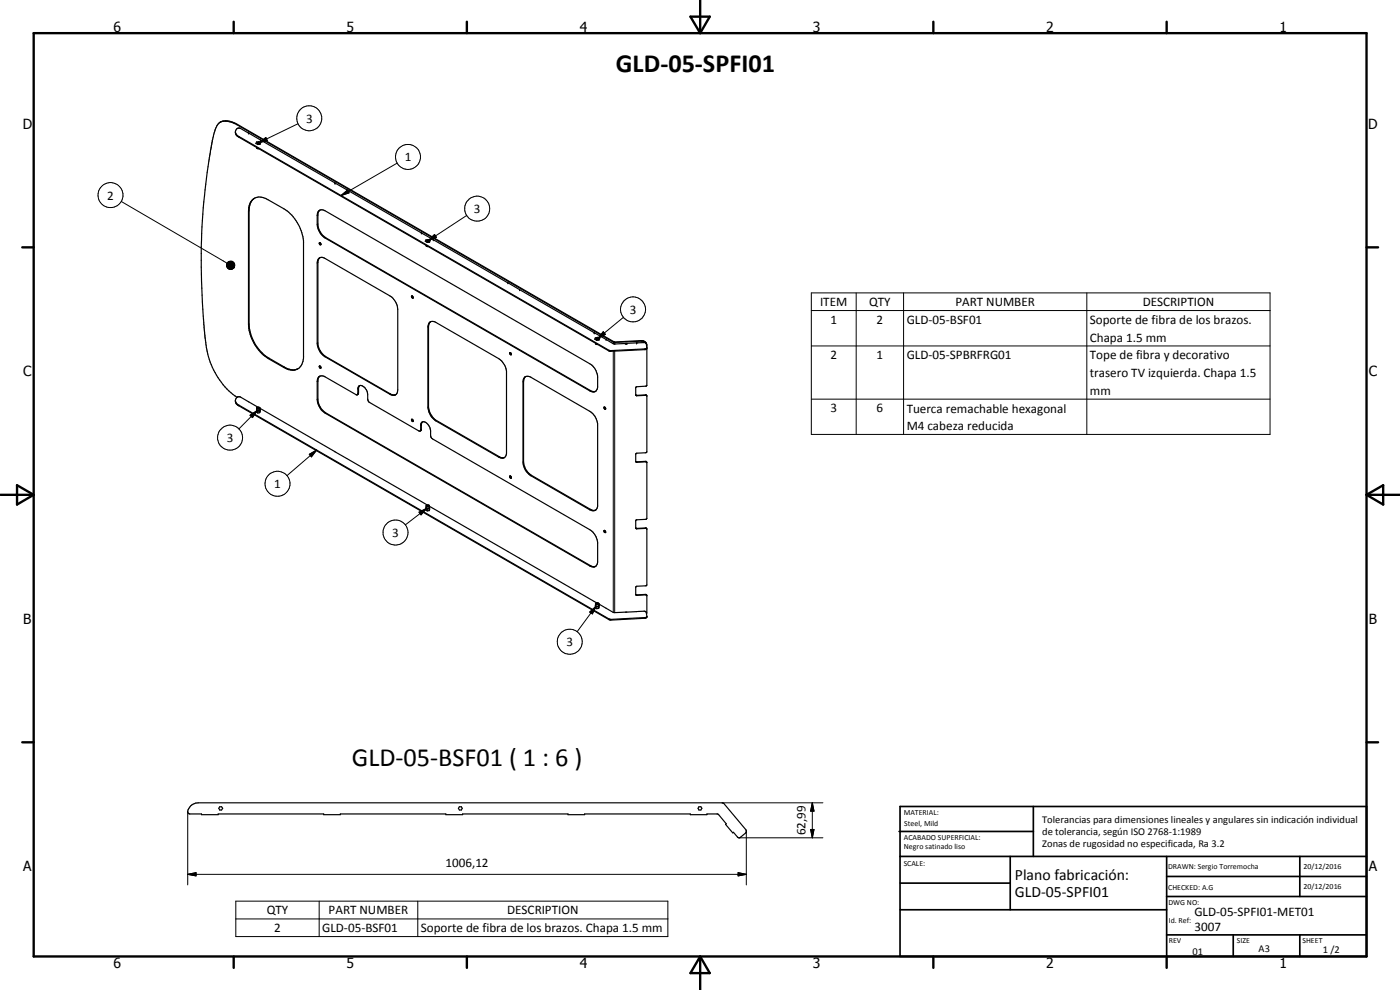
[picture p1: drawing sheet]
<svg xmlns="http://www.w3.org/2000/svg" width="420mm" height="297mm" viewBox="0 0 420 297" stroke-linecap="round" stroke-linejoin="round" font-family="sans-serif">
<g fill="none" stroke="#000" stroke-width=".35">
<path d="M66.1 36.7a7.4 7.4 0 0 0-2.3 5.1l-.7 3.8a179.3 179.3 0 0 0-2.2 18.7 229.8 229.8 0 0 0 .4 34.4v.4a27.5 27.5 0 0 0 6.8 17.6l3.1 2.5M66.4 36.5a5.7 5.7 0 0 1 4.9 .8l113.1 65.3 8.3-.4a1.46 1.46 0 0 1 1.4 1.2M66.4 36.5l-.3 .2M66.4 36.5l.7-.1a7 7 0 0 1 4 1l113 65.3 8.6-.3 1 .3M70.6 39.6a1.07 1.07 0 0 1 1.6-1.1l54.3 31.4M70.6 39.6l.7 1.2 111.5 64.3 10.9-.4 .4-.3M70.6 39.6l.3 .9 .8 .6 111.1 64.2 10.9-.4 .4-.3M76.4 59.5a4.2 4.2 0 0 0-1.7 3.7v34a12.8 12.8 0 0 0 6 10.2l4.7 2.8a3.8 3.8 0 0 0 4 .4M77 44.2l.2 .4h.5M77.2 42.8l.3-.1 .4 .3-.6 .1zM77.3 43.3h.1M78.1 43.2l.2-.4-.6-.3-.7 .1-.2 .5 .5 .2"/>
<path d="M78.1 43.2l-.8 .1M78.1 43.2l-.7 .1M75.6 60.2a3.6 3.6 0 0 1 4.9-.3l4.7 2.8a13.1 13.1 0 0 1 5.9 9.6v35.1a3.4 3.4 0 0 1-4 3.6l-1.4-.5-5.2-2.9a13.1 13.1 0 0 1-5.9-10.3v-34l.1-1.5zM95.5 63.4l.9-.5 1.2 .3 79.4 45.9a5.1 5.1 0 0 1 2.4 3.7v3.4a1.39 1.39 0 0 1-.9 1.4 1.39 1.39 0 0 1-1.5-.3l-79.4-45.9a5.4 5.4 0 0 1-2.4-4v-2.8zM95.7 77.5a1.46 1.46 0 0 1 1.9 .1l19.4 11.2a5.2 5.2 0 0 1 2.4 4v24.2a1.42 1.42 0 0 1-.7 1.5 1.42 1.42 0 0 1-1.7-.2l-19.4-11.2-1.2-1.1-.7-1.1-.5-1.9v-24.1l.1-.7zM95.9 72.8l.4 .2v.4l-.4-.2zM96 72.8l.3 .6M96 63l-.6 1.2v3.4a5.4 5.4 0 0 0 2.3 3.7l79.7 46 1.4 .1M96 77.3l-.5 .6-.1 .6v24.8a5.4 5.4 0 0 0 2.3 3.7l19.5 11.2 1.1 .3 .5-.1M126.5 69.9l25.9 15M126.5 69.9h.1M127.9 73.6l.1 .3 .5 .1"/>
<path d="M128.1 72.2l.6 .1-.4 .2zM128.9 72.6l-.7 .1M128.9 72.6l.2-.4-.5-.3-.8 .1-.2 .4 .6 .3M123.5 88.9h.4v.6l-.3-.3zM123.7 88.8v.4l.3 .2M124 89.4l-.1 .1M129.2 96.5l-.5 .9-.1 .6v24.1a5.4 5.4 0 0 0 2.4 4.1l19.1 11 .8 .2M152.4 84.8l31.6 18.3M152.4 84.8v.1M71.1 119.2l1.1-.1 5.2 3.1M71.1 119.2l-.5 1.2M95.7 113l.7-.2 .9 .1 9.7 5.6 .4-.3v-1.5a.9 .9 0 0 1 .4-.9 .9 .9 0 0 1 .9 0 3.2 3.2 0 0 1 1.7 2.6v1.4l.4 .9 15.2 8.7 .3-.3v-1.8a1.09 1.09 0 0 1 1-.8 1.09 1.09 0 0 1 1 .8l.8 1.1 .1 2.5 .6 .8 47.2 27.2a5.1 5.1 0 0 1 2.4 3.7v6.2a1.4 1.4 0 0 1-.9 1.3 1.4 1.4 0 0 1-1.5-.3l-79.4-45.8a5.4 5.4 0 0 1-2.4-4.1v-5.5z"/>
<path d="M96 109.8l.3 .6M96 109.8l.3 .2v.4M96 109.8l-.1 .5 .4 .1M96 112.9l-.6 1.1v6.1a5.4 5.4 0 0 0 2.3 3.8l79.5 45.8 1.1 .4 .5-.2M107.9 115.7l-.3 .7v1.6l-.4 .4M153 105.8l.4 .2v.5l-.4-.3zM153.1 105.8l.3 .5M157.4 113.2l.7-.3 .9 .1 18 10.4a5.1 5.1 0 0 1 2.4 3.7v24.8a1.43 1.43 0 0 1-.9 1.3 1.43 1.43 0 0 1-1.5-.2l-17.7-10.3a5.2 5.2 0 0 1-2.3-4.1v-24zM157.8 113l-.5 .6-.2 .9v24.1a5 5 0 0 0 2.4 4l17.7 10.2 .8 .4 .8-.2M178.7 103h.1M178.7 103l.1 .3h.6M179 101.5l.6 .1-.4 .3-.3-.2z"/>
<path d="M179.7 102l-.7 .1M179.7 102h.1M179.8 102l-.8 .1M179.8 102l.2-.5-.6-.3-.7 .1-.2 .5 .5 .3M188.1 103l-3.5 .2M190.8 118.4l.3 .2 2.8-.1 .2 .3M190.8 118.5l.2 .2 2.9-.1 .2 .3M191 102.9l-3.3 .1M191.4 102.9l2.2-.1 .4 .3 .1 1.2v11.3l-.2 .3-3 .2-.1 2.4M193.9 102.9l.2 .5M194.1 103.4v.7M194.1 118.9v16.7l-.3 .2-2.7 .2-.3 .3 .1 2.3h2.9l.3 .2"/>
<path d="M70.6 120.4l.3 .8 .4 .4 111.5 64.3 10.7-.4 .6-.2-.4-1.8h-2.3M70.7 120.4l.6 1 111.6 64.4 10.8-.5 .4-.3M77 123.1v.6l.4 .2M77 123.1l.2 .1M77 122.9v.2M77.2 123.2l-.1-.9 .6-.1 .3 .1v.8l-.3 .2M77.2 123.2l.5 .1M77.2 123.2l.2 .1M77.2 122.4v.1M77.2 122.3l.7 .1-.4 .2zM77.4 123.3v.6M77.7 123.3h-.3"/>
<path d="M77.9 123.8l-.5 .1M77.9 123.2l-.2 .1M77.9 123.2v.6M78 122.6l50.2 28.9M78 122.5a.62 .62 0 0 1-1 0M78 122.9h.1M78.1 122.9l-.2 .9M78.1 122.9l-.2 .3M123.6 125.8l.3 .2v.5l-.3-.3zM123.7 125.8v.4l.3 .2M126.8 126.6l-.4 .7v1.7l-.3 .3M151.4 137.3l-.8 .2-.9-.3-18.9-10.9a5.2 5.2 0 0 1-2.4-4.1v-24.1a1.45 1.45 0 0 1 .7-1.5 1.45 1.45 0 0 1 1.7 .1l18.9 10.9a5.5 5.5 0 0 1 2.3 3.7v24.8l-.3 .8-.6 .5"/>
<path d="M181.3 122.1l.3 .1 .2 .5a.39 .39 0 0 1-.5-.1 .39 .39 0 0 1 0-.5zM181.4 122.1l.4 .6M190.8 138.4h3.1l.2 .4M194.1 138.8v16.7l-.3 .3-2.8 .2-.2 .3v2.1M127.8 152.4v.6l.4 .3M127.8 152.4l.2 .1M127.9 151.8a.62 .62 0 0 1 1-.1v.7M127.9 151.8l.3 .3 .7-.3M127.9 152.3l.1 .2M127.9 151.8v.5M127.9 152.3l-.1 .1M128 152.5h.8"/>
<path d="M128 152.5l.2 .2M128.1 151.7l.6 .1-.4 .2-.2-.1zM128.2 152.7v.6M128.8 153.2l-.6 .1M128.8 152.6v.6M128.8 152.6l-.6 .1M128.9 151.9l50.2 29M128.9 152.4l-.1 .1M128.9 152.2v.1M128.9 152.3l-.1 .9M128.9 152.3v.1M153.1 142.8l.3 .6"/>
<path d="M153.1 142.8l-.1 .5 .4 .2M153.4 143.4v.1M181.3 159.2v.4l.5 .2M181.3 159.2h.1M181.4 159.1l.4 .7M181.4 159.1l-.1 .1M181.4 159.1l.4 .6M190.8 158.4l.3 .1 2.8-.1 .2 .3M190.8 158.4l.2 .3 2.9-.2 .2 .3M194.1 158.8v16.7l-.2 .3-2.9 .1-.2 .3v2.2M190.8 178.4v.1M190.8 178.4l.3 .2 2.7-.1 .3 .2"/>
<path d="M190.9 178.4h3l.2 .3M194.1 178.7l-.1 5.3M178.7 181.8v.6l.4 .2M178.7 181.8l.4 .2M178.7 181.1l.4 .3 .6-.2 4.3 2.5M178.7 181.7v.1M178.7 181.1l.3-.2 .7 .1v1.5M178.7 181.1l.1 .8 .6 .1M179 181l.6 .1-.5 .3-.2-.2zM179.1 182v.6M179.4 182h-.3M179.7 182.5l-.6 .1"/>
<path d="M179.7 181.9l-.3 .1M179.7 181.9v.6M179.7 181.8l-.3 .2M179.7 181.8v.1M179.7 181.6h.1M179.8 181.6l-.1 .2M188.1 183.6l-3.5 .2M191 183.5l-3.3 .2M57.2 241.9l1.1-.8 1.3-.2h157.1l.5 .2 6.6 7.9 .2 .6-1.9 1.7h-.5l-1.5-1.6-.2 .2-2.1-2.5 .2-.2-2.7-3h-3.1v.2h-5v-.2h-31.7v.2h-5v-.2h-31.7v.2h-5v-.2h-31.7v.2h-5v-.2h-31.6v.2h-5v-.2h-3.5a.9 .9 0 0 1-.7-.7 .9 .9 0 0 1 .4-.9zM65.9 242.1h.6l.3 .4-.3 .5h-.6l-.3-.5zM137.9 242.1h.6l.2 .4-.2 .5h-.6l-.3-.5zM209.8 242.1h.5l.3 .4-.3 .5h-.5l-.3-.5z"/>
</g>
<g fill="none" stroke="#000" stroke-width=".3">
<path d="M66.8 36.4h-.1M71.3 37.3l-.2 .1M89.4 37.1l-11.6 5.7M71.7 40.9v.2M77.8 42.8l2-1.5 .4 .9zM102.4 58.7l1.9-1.7 .5 .9zM119.2 48.9l-16.8 9.8M36.4 60.5l31.7 18.5M68 79.3l2.3 .9-2.3-.6zM68 79.6l2.3 .6-2.3-.3zM68 79.9l2.3 .3-2.2-.1zM68.1 79.1l2.2 1.1-2.3-.9z"/>
<path d="M68.2 78.9l.2-.2 1.9 1.5zM68.2 78.9l2.1 1.3-2.2-1.1zM68.4 78.7l.2-.2 1.7 1.7zM68.6 78.5l.3-.1 1.4 1.8zM68.9 78.4h.2l1.2 1.8zM69.1 78.4h.3l.9 1.8zM69.4 78.4h.3l.6 1.8zM69.7 78.4l.2 .1 .4 1.7zM69.9 78.5l.2 .2 .2 1.5zM70.1 78.7l.2 1.5zM70.3 78.9v1.3zM70.4 79.2l-.1 1z"/>
<path d="M70.4 79.7l-.1 .5zM70.4 79.4l-.1 .8zM74.7 63.2l-.1 .1M95.4 64.5l-.2 .1M95.4 67.2l-.2 .2M95.4 78.8l-.2 .1M97.7 71.3l-.1 .1M128.6 72.1l1.8-1.7 .6 .8zM140.1 64.6l-11.5 7.5M68.1 80.1l2.2 .1-2.1 .1zM68.1 80.2h2.2M68.2 80.3l2.1-.1-1.9 .4z"/>
<path d="M68.4 80.6l1.9-.4-1.7 .5zM68.6 80.7l1.7-.5-1.4 .6zM68.9 80.8l1.4-.6zM69.2 80.8l1.1-.6zM69.4 80.8l.9-.6zM69.7 80.7l.6-.5zM70.3 80.2l-.4 .4zM70.3 80.2l-.2 .2zM74.7 97.2l-.1 .1M128.6 98l-.2 .1M181 99.5l.7 .8-2.2 1.2zM187.1 95.2l-7.6 6.3"/>
<path d="M243.5 87.9h137.7v42.4h-137.7zM243.5 93.2h137.7M257 87.9v42.4M271.2 87.9v42.4M326.2 87.9v42.4M80.7 107.4l-.2 .2M85.4 110.2l-.2 .1M95.4 114.3l-.2 .1M95.4 119.8l-.2 .1M95.4 102.9l-.2 .1M97.7 107l-.1 .1M107.6 118l-.2 .1"/>
<path d="M107.6 116.6l-.2 .1M117.2 118.2l-.2 .1M157.1 114.5l-.1 .1M177.2 117.2l-.2 .1M182.8 105.1v.2M183.3 105.2v.2M184 103.1h.1M184.1 105.4v78.4M184.1 103.1l.4 .2M184.2 102.5l-.1 .6M184.4 102.6l.1 .7M184.5 105.4v78.4"/>
<path d="M184.6 103.2l-.1 .1M191 102.9h.1M191 102.9h.4M191.1 118.6v.1M192.4 102.2v.2M193.5 104.7v.2M193.7 118.5l.1 .1M243.5 103.8h137.7M243.5 119.8h137.7M71.7 121.5v.3M75 124.6l2.2-1.4-1.4 2.1zM77.2 123.2l-5.5 5.5"/>
<path d="M92.8 136.3l2.2-1.3-1.5 2.1zM95 135l-8.9 7.7M97.7 123.9l-.1 .1M126.4 128.9h-.1M126.4 127.5l-.1 .1M128.6 122.1l-.2 .1M131 126.2l-.2 .1M149.8 137l-.1 .2M157.1 138.6h-.1M191.1 138.6v.1M193.7 138.4l.1 .2M125.8 153.7l2.2-1.2-1.6 2z"/>
<path d="M128 152.5l-6.3 5M159.5 142.6l-.2 .1M177.2 152.8l-.2 .2M191.1 158.5v.2M193.7 158.4l.1 .1M177.2 169.7l-.2 .1M191.1 178.5v.1M193.7 178.4l.1 .1M177 183.6l1.9-1.7-1.1 2.3zM178.9 181.9l-5.7 7.6M182.8 185.7v.2M183.3 185.8v.3"/>
<path d="M184 183.7l.1 .1M184.1 183.8h.5M191.4 183.5h-.4M193.5 185.3v.2M56.3 243.5v22M216.7 240.9h30.3M221.8 251.4h25.2M224 249.4v16.1M243.3 248.9h1l-.5 2.5zM243.8 240.9l.5 2.5h-1zM243.8 240.9v10.5M56.3 262.3l2.5-.5v1z"/>
<path d="M56.3 262.3h167.7M70.8 270.4h129.6v10.6h-129.6zM70.8 275.7h129.6M95.8 270.4v10.6M125.4 270.4v10.6M221.5 261.8l2.5 .5-2.5 .5z"/>
<circle cx="92.8" cy="35.5" r="3.8"/>
<circle cx="33.2" cy="58.5" r="3.8"/>
<circle cx="122.5" cy="47.1" r="3.8"/>
<circle cx="143.2" cy="62.6" r="3.7"/>
<circle cx="190" cy="92.8" r="3.8"/>
<circle cx="69" cy="131.3" r="3.7"/>
<circle cx="83.3" cy="145.2" r="3.8"/>
<circle cx="118.7" cy="159.8" r="3.8"/>
<circle cx="171" cy="192.6" r="3.8"/>
</g>
<g fill="#000">
<circle cx="74.6" cy="39.9" r=".18"/>
<circle cx="78.2" cy="42" r=".18"/>
<circle cx="100.5" cy="54.9" r=".18"/>
<circle cx="100.6" cy="54.9" r=".18"/>
<circle cx="104.1" cy="56.9" r=".18"/>
<circle cx="126.5" cy="69.9" r=".18"/>
<circle cx="130" cy="71.9" r=".18"/>
<circle cx="152.4" cy="84.8" r=".18"/>
<circle cx="155.9" cy="86.9" r=".18"/>
<circle cx="178.3" cy="99.8" r=".18"/>
<circle cx="181.9" cy="101.9" r=".18"/>
<circle cx="187.7" cy="103" r=".18"/>
<circle cx="188.1" cy="103" r=".18"/>
<circle cx="191" cy="102.9" r=".18"/>
</g>
<g fill="none" stroke="#000" stroke-width=".71">
<path d="M10.1 9.9h400v277.1h-400zM70.1 6.5v3.4M140.1 6.5v3.4M207.2 5h5.8l-2.9 4.9zM210.1 0v9.9M280.1 6.5v3.4M350.1 6.5v3.4M6.7 74.2h3.4M410.1 74.2h3.5M.1 148.5h10M5.1 145.6l5 2.9-5 2.9zM410.1 148.5h10"/>
<path d="M410.1 148.5l5-2.9v5.8zM6.7 222.7h3.4M410.1 222.7h3.5M70.1 287v3.4M140.1 287v3.4M210.1 287v10M210.1 287l2.9 5h-5.8zM280.1 287v3.4M350.1 287v3.4"/>
</g>
<g fill="none" stroke="#000" stroke-width=".51">
<path d="M269.8 249.5h40.3M270.1 242h140v45h-140zM270.1 257h140M303.2 257v16M310.1 242v15M350.1 257v30M390.1 257v12M270.1 265h33.1M270.1 273h80M350.1 269h60M350.1 263h60M350.1 280.5h60"/>
<path d="M370.1 280.5v6.5M390.1 280.5v6.5"/>
</g>
<g fill="#000">
<path d="M77.8 42.8l2-1.5 .4 .9zM102.4 58.7l1.9-1.7 .5 .9zM128.6 72.1l1.8-1.7 .6 .8zM70.4 79.7l-.1 .5zM70.4 79.4l-.1 .8zM70.4 79.2l-.1 1zM70.3 78.9v1.3zM70.1 78.7l.2 1.5zM69.9 78.5l.2 .2 .2 1.5zM69.7 78.4l.2 .1 .4 1.7zM69.4 78.4h.3l.6 1.8zM69.1 78.4h.3l.9 1.8z"/>
<path d="M68.9 78.4h.2l1.2 1.8zM68.6 78.5l.3-.1 1.4 1.8zM68.4 78.7l.2-.2 1.7 1.7zM68.2 78.9l.2-.2 1.9 1.5zM68.2 78.9l2.1 1.3-2.2-1.1zM68.1 79.1l2.2 1.1-2.3-.9zM68 79.3l2.3 .9-2.3-.6zM68 79.6l2.3 .6-2.3-.3zM68.4 80.6l1.9-.4-1.7 .5zM68.6 80.7l1.7-.5-1.4 .6zM68.9 80.8l1.4-.6zM69.2 80.8l1.1-.6z"/>
<path d="M69.4 80.8l.9-.6zM69.7 80.7l.6-.5zM70.3 80.2l-.4 .4zM70.3 80.2l-.2 .2zM181 99.5l.7 .8-2.2 1.2zM75 124.6l2.2-1.4-1.4 2.1zM92.8 136.3l2.2-1.3-1.5 2.1zM125.8 153.7l2.2-1.2-1.6 2zM177 183.6l1.9-1.7-1.1 2.3zM243.3 248.9h1l-.5 2.5zM243.8 240.9l.5 2.5h-1zM56.3 262.3l2.5-.5v1z"/>
<path d="M221.5 261.8l2.5 .5-2.5 .5z"/>
</g>
<path d="M68 80.1h2.3M68.2 80.4h2.1" fill="none" stroke="#000" stroke-width=".34"/>
<g font-size="7.9">
<text x="184.9" y="21.6">GLD-05-SPFI01</text>
<text x="105.6" y="229.8">GLD-05-BSF01 ( 1 : 6 )</text>
</g>
<g font-size="4.7">
<text x="304.6" y="263.9">Plano fabricación:</text>
<text x="304.6" y="269.3">GLD-05-SPFI01</text>
</g>
<g font-size="4.2">
<text x="34" y="9.6">6</text>
<text x="104" y="9.6">5</text>
<text x="174" y="9.6">4</text>
<text x="244" y="9.6">3</text>
<text x="314" y="9.6">2</text>
<text x="384" y="9.6">1</text>
<text x="6.8" y="38.7">D</text>
<text x="410.6" y="38.7">D</text>
<text x="7" y="112.9">C</text>
<text x="410.8" y="112.9">C</text>
<text x="7" y="187.1">B</text>
<text x="410.8" y="187.1">B</text>
<text x="7" y="261.4">A</text>
<text x="410.8" y="261.4">A</text>
<text x="34" y="290.4">6</text>
<text x="104" y="290.4">5</text>
<text x="174" y="290.4">4</text>
<text x="244" y="290.4">3</text>
<text x="314" y="290.4">2</text>
<text x="384" y="290.4">1</text>
</g>
<g font-size="3.9">
<text x="91.9" y="36.8">3</text>
<text x="121.5" y="48.3">1</text>
<text x="32.2" y="59.9">2</text>
<text x="142.2" y="63.9">3</text>
<text x="189" y="94.1">3</text>
<text x="246.1" y="91.8">ITEM</text>
<text x="260.8" y="91.8">QTY</text>
<text x="286.7" y="91.8">PART NUMBER</text>
<text x="342.9" y="91.8">DESCRIPTION</text>
<text x="249.2" y="97.1">1</text>
<text x="263.1" y="97.1">2</text>
<text x="272.1" y="97.1">GLD-05-BSF01</text>
<text x="327.1" y="97.2">Soporte de fibra de los brazos.</text>
<text x="249.2" y="107.7">2</text>
<text x="263.1" y="107.7">1</text>
<text x="272.1" y="107.7">GLD-05-SPBRFRG01</text>
<text x="327.1" y="102.5">Chapa 1.5 mm</text>
<text x="327.1" y="107.8">Tope de fibra y decorativo</text>
<text x="327.1" y="113.2">trasero TV izquierda. Chapa 1.5</text>
<text x="327.1" y="118.4">mm</text>
<text x="249.2" y="123.7">3</text>
<text x="263.1" y="123.7">6</text>
<text x="272.1" y="123.8">Tuerca remachable hexagonal</text>
<text x="272.1" y="129.1">M4 cabeza reducida</text>
<text x="68.1" y="132.6">3</text>
<text x="82.3" y="146.4">1</text>
<text x="117.7" y="161">3</text>
<text x="170" y="193.8">3</text>
<text x="241.7" y="250.6" transform="rotate(-90 241.7 250.6)">62,99</text>
<text x="133.7" y="260.3">1006,12</text>
<text x="80" y="274.3">QTY</text>
<text x="98.6" y="274.3">PART NUMBER</text>
<text x="152.2" y="274.3">DESCRIPTION</text>
<text x="358.5" y="275">GLD-05-SPFI01-MET01</text>
<text x="82.3" y="279.7">2</text>
<text x="96.7" y="279.7">GLD-05-BSF01</text>
<text x="126.3" y="279.7">Soporte de fibra de los brazos. Chapa 1.5 mm</text>
<text x="358.5" y="279.4">3007</text>
</g>
<g font-size="3.1">
<text x="312.7" y="246.8">Tolerancias para dimensiones lineales y angulares sin indicación individual</text>
<text x="312.7" y="250.4">de tolerancia, según ISO 2768-1:1989</text>
<text x="312.7" y="254">Zonas de rugosidad no especificada, Ra 3.2</text>
<text x="357.9" y="286.4">01</text>
<text x="377.7" y="285.6">A3</text>
<text x="397" y="285.9">1 /2</text>
</g>
<g font-size="2.4">
<text x="271.2" y="244.4">MATERIAL:</text>
<text x="271.3" y="252">ACABADO SUPERFICIAL:</text>
<text x="271.4" y="247.9">Steel, Mild</text>
<text x="271.3" y="254.6">Negro satinado liso</text>
<text x="271.2" y="259.7">SCALE:</text>
<text x="350.6" y="260.8">DRAWN: Sergio Torremocha</text>
<text x="391.2" y="260.6">20/12/2016</text>
<text x="350.6" y="267">CHECKED: A.G</text>
<text x="391.2" y="266.7">20/12/2016</text>
<text x="350.6" y="271.4">DWG NO:</text>
<text x="350.8" y="276.9">Id. Ref:</text>
<text x="350.8" y="282.8">REV</text>
<text x="371.2" y="282.9">SIZE</text>
<text x="390.9" y="282.9">SHEET</text>
</g>
</svg>
